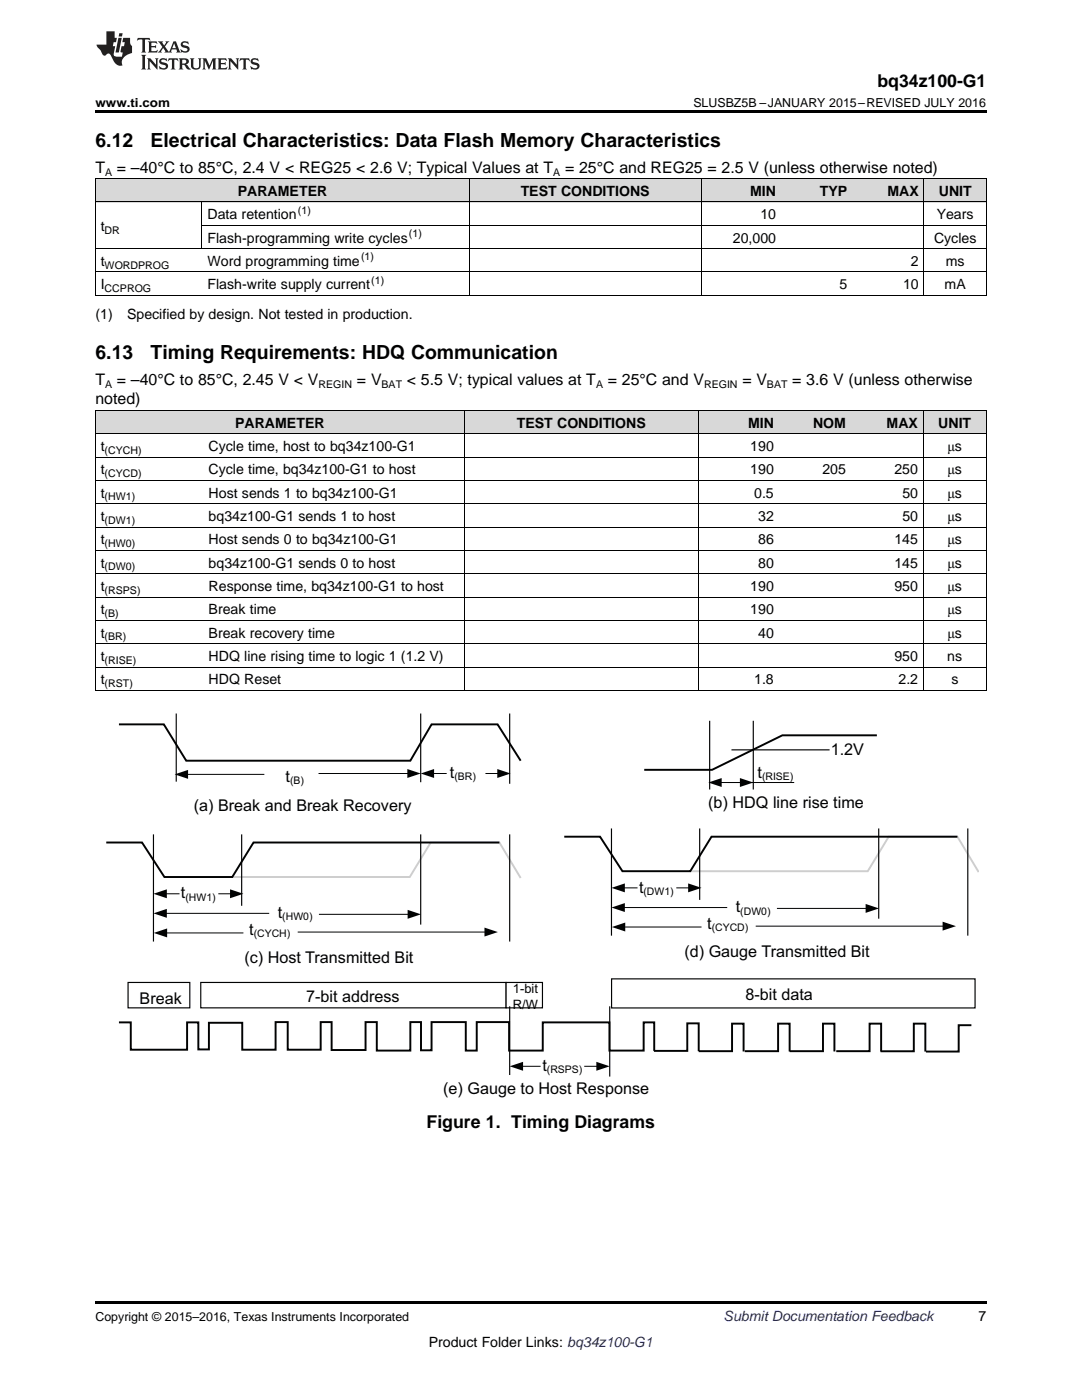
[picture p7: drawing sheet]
<svg xmlns="http://www.w3.org/2000/svg" width="216mm" height="279mm" viewBox="0 0 216 279" stroke-linecap="round" stroke-linejoin="round" font-family="sans-serif">
<g fill="#d8d8d8">
<path d="M19 82h21.6v4.6h-21.6z"/>
<path d="M40.6 82h52.1v4.6h-52.1z"/>
<path d="M92.7 82h46.6v4.6h-46.6z"/>
<path d="M139.3 82h16.2v4.6h-16.2z"/>
<path d="M155.5 82h14.4v4.6h-14.4z"/>
<path d="M169.9 82h14.4v4.6h-14.4z"/>
<path d="M184.3 82h12.5v4.6h-12.5z"/>
<path d="M19 35.7h21.4v4.7h-21.4z"/>
<path d="M40.4 35.7h53.3v4.7h-53.3z"/>
<path d="M93.7 35.7h46.2v4.7h-46.2z"/>
<path d="M139.9 35.7h16v4.7h-16z"/>
<path d="M155.9 35.7h14.3v4.7h-14.3z"/>
<path d="M170.2 35.7h14.2v4.7h-14.2z"/>
<path d="M184.4 35.7h12.4v4.7h-12.4z"/>
</g>
<path d="M19 259.7h177.8v.5h-177.8z" fill="#000"/>
<path d="M23.7 144.6h9l4.5 7.2h44.7l4.2-7.2h13.2l4.6 7.2M23.7 204h2.4v5.5h11.2v-5.5h2.3v5.4h2.1v-5.3h6.6v5.4h6.7v-5.5h2.4v5.5h6.6v-5.5h2.2v5.6h6.7v-5.6h2.3v5.7h6.7v-5.7h2.1v5.6h2.1v-5.6h6.8v5.7h2.2v-5.7h6.5v5.7h6.7v-5.7h13.3v5.7h6.8v-5.7h2.1v5.7M130.5 209.7h6.6v-5.5h2.3v5.6M193.8 204.6h-2.5v5.3h-6.5" fill="none" stroke="#010202" stroke-width=".39"/>
<path d="M46.3 175h35.5l4.1-6.9h13.8l4.2 7.1" fill="none" stroke="#cecece" stroke-width=".39"/>
<path d="M33.1 182.3h20.6" fill="none" stroke="#010202" stroke-width=".2"/>
<path d="M30.6 182.3l2.7-.9v1.8z" fill="#010202"/>
<path d="M63.6 182.5h17.9" fill="none" stroke="#010202" stroke-width=".2"/>
<path d="M81.3 181.6l2.7 .9-2.7 .9z" fill="#010202"/>
<path d="M35.2 142.4v13.6M83.9 142.4v13.7M101.7 142.4v14" fill="none" stroke="#010202" stroke-width=".23"/>
<path d="M21.2 168.1h7.1l4.5 6.9h13.5l4.3-6.9h49.1" fill="none" stroke="#010202" stroke-width=".39"/>
<path d="M37.3 154.5h15.4" fill="none" stroke="#010202" stroke-width=".2"/>
<path d="M34.9 154.5l2.6-.8v1.7z" fill="#010202"/>
<path d="M63.6 154.4h17.9" fill="none" stroke="#010202" stroke-width=".2"/>
<path d="M81.3 153.5l2.6 .9-2.6 .9z" fill="#010202"/>
<path d="M86.4 154.4h2.7" fill="none" stroke="#010202" stroke-width=".2"/>
<path d="M83.9 154.4l2.7-.9v1.8z" fill="#010202"/>
<path d="M96.9 154.4h2.5" fill="none" stroke="#010202" stroke-width=".2"/>
<path d="M99.2 153.5l2.7 .9-2.7 .9z" fill="#010202"/>
<path d="M30.6 166.5v21.4M48.2 166.5v14.3M83.9 166.5v18M101.7 166.5v21.4" fill="none" stroke="#010202" stroke-width=".23"/>
<path d="M33.1 186.2h15.5" fill="none" stroke="#010202" stroke-width=".2"/>
<path d="M30.7 186.2l2.6-.9v1.8z" fill="#010202"/>
<path d="M59.4 186h37.5" fill="none" stroke="#010202" stroke-width=".2"/>
<path d="M96.7 185.1l2.6 .9-2.6 .9z" fill="#010202"/>
<path d="M33.1 178.4h2.7" fill="none" stroke="#010202" stroke-width=".2"/>
<path d="M30.6 178.4l2.7-.9v1.8z" fill="#010202"/>
<path d="M43.6 178.4h2.5" fill="none" stroke="#010202" stroke-width=".2"/>
<path d="M45.9 177.5l2.7 .9-2.7 .9z" fill="#010202"/>
<path d="M137.7 173.9h35.5l4.1-6.9h13.7l4.3 7" fill="none" stroke="#cecece" stroke-width=".39"/>
<path d="M124.5 181.1h20.6" fill="none" stroke="#010202" stroke-width=".2"/>
<path d="M122 181.1l2.7-.9v1.8z" fill="#010202"/>
<path d="M155 181.3h17.9" fill="none" stroke="#010202" stroke-width=".2"/>
<path d="M172.7 180.4l2.7 .9-2.7 .9z" fill="#010202"/>
<path d="M112.6 167h7.1l4.5 6.9h13.5l4.3-6.9h49" fill="none" stroke="#010202" stroke-width=".39"/>
<path d="M122 165.3v21.4M139.6 165.3v14.3M175.3 165.3v18M193.1 165.3v21.4" fill="none" stroke="#010202" stroke-width=".23"/>
<path d="M124.5 185h15.5" fill="none" stroke="#010202" stroke-width=".2"/>
<path d="M122.1 185l2.7-.9v1.8z" fill="#010202"/>
<path d="M150.8 184.8h37.5" fill="none" stroke="#010202" stroke-width=".2"/>
<path d="M188.1 183.9l2.7 .9-2.7 .9z" fill="#010202"/>
<path d="M124.5 177.2h2.7" fill="none" stroke="#010202" stroke-width=".2"/>
<path d="M122 177.2l2.7-.9v1.8z" fill="#010202"/>
<path d="M135 177.2h2.5" fill="none" stroke="#010202" stroke-width=".2"/>
<path d="M137.3 176.3l2.7 .9-2.7 .9z" fill="#010202"/>
<path d="M139.4 209.8h6.7v-5.5h2.3v5.5M148.6 209.8h6.7v-5.5h2.3v5.5M157.6 209.8h6.6v-5.5h2.3v5.5M166.9 209.8h6.6v-5.5h2.3v5.5M175.7 209.8h6.6v-5.5h2.3v5.6" fill="none" stroke="#010202" stroke-width=".39"/>
<path d="M25.6 196.1h12.3v5h-12.3z" fill-rule="evenodd" fill="#fff"/>
<path d="M25.6 196.1h12.3v5h-12.3z" fill="none" stroke="#010202" stroke-width=".23"/>
<path d="M40.1 196.1h60.9v5h-60.9z" fill-rule="evenodd" fill="#fff"/>
<path d="M40.1 196.1h60.9v5h-60.9z" fill="none" stroke="#010202" stroke-width=".23"/>
<path d="M122 195.4h72.6v5.8h-72.6z" fill-rule="evenodd" fill="#fff"/>
<path d="M141.6 143.8v13.8M146 149.7h19.5M150.3 143.8v13.8M122 195.4h72.6v5.8h-72.6z" fill="none" stroke="#010202" stroke-width=".23"/>
<path d="M175 146.7h-18.9l-14 6.9h-13.6" fill="none" stroke="#010202" stroke-width=".39"/>
<path d="M143.8 156.2h14.7" fill="none" stroke="#010202" stroke-width=".2"/>
<path d="M141.3 156.2l2.7-.9v1.8z" fill="#010202"/>
<path d="M145.3 156.2h2.6" fill="none" stroke="#010202" stroke-width=".2"/>
<path d="M147.6 155.3l2.7 .9-2.7 .9z" fill="#010202"/>
<path d="M101 196.1h7.2v5h-7.2z" fill-rule="evenodd" fill="#fff"/>
<path d="M101 196.1h7.2v5h-7.2zM101.7 200.8v13.7M121.7 200.8v14.1" fill="none" stroke="#010202" stroke-width=".23"/>
<path d="M104.2 212.8h3.7" fill="none" stroke="#010202" stroke-width=".2"/>
<path d="M101.7 212.8l2.7-.9v1.8z" fill="#010202"/>
<path d="M116.6 212.8h2.6" fill="none" stroke="#010202" stroke-width=".2"/>
<path d="M119 211.9l2.7 .9-2.7 .9z" fill="#010202"/>
<g fill="none" stroke="#000" stroke-width=".2">
<path d="M19 35.6l177.8 .1v23.3M19.1 35.7v23.3M93.6 35.7v23.3M139.9 35.7v23.3M184.3 35.7v23.3M19 58.9h177.8M19 54.3h177.8M19 49.6h177.8M19 40.3h177.8M40.3 40.3v9.4M40.4 45h156.4M19 95.9h177.8"/>
<path d="M19 91.2h177.8M19 86.6h177.8M19 81.9h177.8M19.1 81.9v55.9M92.6 81.9v55.9M139.3 81.9v55.9M184.2 81.9v55.9M196.8 81.9v55.9M19 119.2h177.8M19 114.5h177.8M19 109.8h177.8M19 105.2h177.8"/>
<path d="M19 100.5h177.8M19 137.8h177.8M19 133.1h177.8M19 128.5h177.8M19 123.8h177.8"/>
</g>
<path d="M19 22h177.8v.5h-177.8zM19 58.9l.2 .1zM93.6 58.9l.1 .1zM139.8 58.9l.1 .1zM184.3 58.9l.1 .1zM196.7 58.9l.1 .1zM19 137.8h.2zM92.6 137.8h.1zM139.2 137.8h.1zM184.1 137.8h.2zM196.7 137.8h.1z" fill="#000"/>
<g fill="#231f20">
<path d="M27.5 7.6l-.1 .5 .4-.2h.6v.1v2.1l-.2 .4h1l-.3-.4v-2.1l.1-.1h.5l.5 .2-.2-.5zM29.5 8.3l.2 .3v1.5l-.2 .4h1.8l.2-.6a1.04 1.04 0 0 1-1.3 .2v-.7h.6l.3 .2v-.6l-.3 .2h-.6v-.6l.8-.1 .4 .3-.2-.5zM31.5 8.3l.9 1.1-.9 1.1h.8l-.2-.2 .5-.7 .4 .7-.2 .2h1.5l-.1-.2 .1-.4h.9l.1 .4-.2 .2h1l-.3-.3-.7-1.9h-.5l-.9 2-.8-1 .9-1h-.8l.1 .3-.3 .5-.4-.6 .2-.2zM34.7 8.6l.4 1h-.7zM36.3 8.4a.63 .63 0 0 0-.2 .7 .63 .63 0 0 0 .6 .4l.6 .2 .1 .2a.75 .75 0 0 1-.7 .4 .75 .75 0 0 1-.6-.5l.1 .7 .1-.1a1.11 1.11 0 0 0 1.5-.6 1.13 1.13 0 0 0-1.2-.8l-.1-.4a1.04 1.04 0 0 1 1.2 .2l-.2-.5-.1 .1-.5-.2zM28.2 10.9l.2 .4v2.2l-.2 .4h1l-.3-.4v-2.2l.3-.4zM29.3 11.6l.3 .4v1.5l-.3 .4h.8l-.2-.4v-1.3l1.5 1.7v-1.9l.2-.4h-.7l.2 .4v.9l-1.1-1.3zM32 11.8a.62 .62 0 0 0-.2 .7 .62 .62 0 0 0 .6 .4l.6 .1 .1 .3a.76 .76 0 0 1-.7 .3 .76 .76 0 0 1-.6-.4l.1 .7 .1-.1a1.11 1.11 0 0 0 1.5-.6 1.13 1.13 0 0 0-1.2-.8l-.1-.4a1.04 1.04 0 0 1 1.2 .2l-.2-.6-.1 .1-.5-.1zM33.7 11.6l-.2 .6a.61 .61 0 0 1 .8-.3v1.6l-.2 .4h.9l-.2-.4v-1.6a.63 .63 0 0 1 .8 .3l-.2-.6zM35.6 11.6l.3 .4v1.5l-.3 .4h1l-.2-.2v-.8l.5 .2a.76 .76 0 0 0 1.2 .7l-1-1a.58 .58 0 0 0 .6-.5 .58 .58 0 0 0-.5-.6zM36.4 11.9h.1a.45 .45 0 0 1 .5 .1 .45 .45 0 0 1 .1 .5l-.7 .2zM37.9 11.6l.2 .2a2.17 2.17 0 0 0 .3 1.9 .99 .99 0 0 0 1.6-.6v-1.1l.2-.4h-.7l.2 .2a1.92 1.92 0 0 1-.2 1.8 .6 .6 0 0 1-.9-.5v-1.1l.2-.4zM40.4 11.6l.2 .4v1.5l-.2 .4h.7l-.2-.4v-1.4l.8 1.8 .8-1.8v1.4l-.2 .4h.9l-.2-.4v-1.5l.2-.4h-.8l-.6 1.5-.6-1.5zM43.4 11.6l.2 .4v1.5l-.2 .4h1.8l.2-.6a1.04 1.04 0 0 1-1.3 .1v-.6h.5l.4 .2v-.6l-.4 .2h-.5v-.7h.8l.3 .3-.1-.6zM45.5 11.6l.2 .4v1.5l-.2 .4h.7l-.2-.4v-1.3l1.5 1.7v-1.9l.2-.4h-.7l.2 .4v.9l-1.1-1.3zM47.9 11.6l-.1 .6a.61 .61 0 0 1 .8-.3v1.6l-.3 .4h1l-.3-.4 .1-1.6a.63 .63 0 0 1 .7 .3l-.1-.6zM50.2 11.8a.62 .62 0 0 0-.2 .7 .62 .62 0 0 0 .6 .4l.6 .1 .2 .3a.76 .76 0 0 1-.8 .3 .76 .76 0 0 1-.6-.4l.1 .7 .2-.1a1.11 1.11 0 0 0 1.5-.6 1.13 1.13 0 0 0-1.3-.8l-.1-.4a1.04 1.04 0 0 1 1.2 .2l-.1-.6-.2 .1-.5-.1z"/>
<path d="M21.2 6.3v2.6h-1.9l.1 .4 .7 .9a.91 .91 0 0 0 1 .8 .56 .56 0 0 1 .5-.3 .56 .56 0 0 1 .5 .3l.4 .8a1.53 1.53 0 0 0 1.9 1.2 1.54 1.54 0 0 1 1-2.1l.9-.3v-1.4a1.52 1.52 0 0 1-.3-1.6h-1.4l-.2 .8h.5l-.2 .8h-.4l-.2 1v.2l.4 .1-.2 .8a1.93 1.93 0 0 1-1.6-.3l.3-1.8h-.5l.2-.8h.4l.2-.8h-.4v-1.3zM23.6 7.6l-.6 2.9h.7l.6-2.9zM23.8 6.6l-.1 .7h.6l.2-.7z"/>
</g>
<g font-size="3.9">
<text x="19" y="29.3">6.12</text>
<text x="30.1" y="29.3">Electrical Characteristics: Data Flash Memory Characteristics</text>
<text x="19" y="71.6">6.13</text>
<text x="30.1" y="71.6">Timing Requirements: HDQ Communication</text>
</g>
<g font-size="3.5">
<text x="175.1" y="17.3">bq34z100-G1</text>
<text x="85.1" y="225.1">Figure 1. Timing Diagrams</text>
</g>
<g font-size="3.2">
<text x="19" y="34.4">T</text>
<text x="23.3" y="34.4">= –40°C to 85°C, 2.4 V &lt; REG25 &lt; 2.6 V; Typical Values at T</text>
<text x="112.8" y="34.4">= 25°C and REG25 = 2.5 V (unless otherwise noted)</text>
<text x="19" y="76.8">T</text>
<text x="23.3" y="76.8">= –40°C to 85°C, 2.45 V &lt; V</text>
<text x="71.2" y="76.8">= V</text>
<text x="81.2" y="76.8">&lt; 5.5 V; typical values at T</text>
<text x="121.3" y="76.8">= 25°C and V</text>
<text x="148.1" y="76.8">= V</text>
<text x="158.1" y="76.8">= 3.6 V (unless otherwise</text>
<text x="19" y="80.7">noted)</text>
</g>
<g font-size="3.2" fill="#010202">
<text x="89.8" y="155.3">t</text>
<text x="151.1" y="155.3">t</text>
<text x="165.8" y="150.6">1.2V</text>
<text x="38.7" y="161.8">(a) Break and Break Recovery</text>
<text x="57" y="156.1">t</text>
<text x="141.3" y="161.2">(b) HDQ line rise time</text>
<text x="36.1" y="179.3">t</text>
<text x="127.5" y="178.1">t</text>
<text x="55.4" y="183.2">t</text>
<text x="141.1" y="185.4">t</text>
<text x="146.8" y="182.1">t</text>
<text x="49.7" y="186.6">t</text>
<text x="136.6" y="190.9">(d) Gauge Transmitted Bit</text>
<text x="48.8" y="192.3">(c) Host Transmitted Bit</text>
<text x="27.9" y="200.3">Break</text>
<text x="61.1" y="199.9">7-bit address</text>
<text x="148.8" y="199.6">8-bit data</text>
<text x="108.2" y="213.7">t</text>
<text x="88.4" y="218.4">(e) Gauge to Host Response</text>
</g>
<g font-size="2.8">
<text x="47.4" y="39.1">PARAMETER</text>
<text x="103.9" y="39.1">TEST CONDITIONS</text>
<text x="149.7" y="39.1">MIN</text>
<text x="163.6" y="39.1">TYP</text>
<text x="177.1" y="39.1">MAX</text>
<text x="187.3" y="39.1">UNIT</text>
<text x="20.1" y="46.1">t</text>
<text x="41.4" y="43.7">Data retention</text>
<text x="151.7" y="43.7">10</text>
<text x="186.9" y="43.7">Years</text>
<text x="20.1" y="53.1">t</text>
<text x="41.4" y="48.4">Flash-programming write cycles</text>
<text x="41.4" y="53.1">Word programming time</text>
<text x="146.2" y="48.4">20,000</text>
<text x="181.8" y="53.1">2</text>
<text x="186.4" y="48.4">Cycles</text>
<text x="188.7" y="53.1">ms</text>
<text x="20.1" y="57.7">I</text>
<text x="41.4" y="57.7">Flash-write supply current</text>
<text x="167.5" y="57.7">5</text>
<text x="180.2" y="57.7">10</text>
<text x="188.5" y="57.7">mA</text>
<text x="19" y="63.6">(1)</text>
<text x="25.4" y="63.6">Specified by design. Not tested in production.</text>
<text x="20.1" y="90">t</text>
<text x="41.6" y="90">Cycle time, host to bq34z100-G1</text>
<text x="46.9" y="85.3">PARAMETER</text>
<text x="103.1" y="85.3">TEST CONDITIONS</text>
<text x="149.3" y="85.3">MIN</text>
<text x="149.7" y="90">190</text>
<text x="162.2" y="85.3">NOM</text>
<text x="176.9" y="85.3">MAX</text>
<text x="187.2" y="85.3">UNIT</text>
<text x="189.1" y="90">μs</text>
<text x="20.1" y="94.7">t</text>
<text x="41.6" y="94.7">Cycle time, bq34z100-G1 to host</text>
<text x="149.7" y="94.7">190</text>
<text x="164.1" y="94.7">205</text>
<text x="178.5" y="94.7">250</text>
<text x="189.1" y="94.7">μs</text>
<text x="20.1" y="99.3">t</text>
<text x="41.6" y="99.3">Host sends 1 to bq34z100-G1</text>
<text x="150.5" y="99.3">0.5</text>
<text x="180.1" y="99.3">50</text>
<text x="189.1" y="99.3">μs</text>
<text x="20.1" y="104">t</text>
<text x="41.6" y="104">bq34z100-G1 sends 1 to host</text>
<text x="151.3" y="104">32</text>
<text x="180.1" y="104">50</text>
<text x="189.1" y="104">μs</text>
<text x="20.1" y="108.6">t</text>
<text x="20.1" y="113.3">t</text>
<text x="41.6" y="108.6">Host sends 0 to bq34z100-G1</text>
<text x="41.6" y="113.3">bq34z100-G1 sends 0 to host</text>
<text x="151.3" y="108.6">86</text>
<text x="151.3" y="113.3">80</text>
<text x="178.5" y="108.6">145</text>
<text x="178.5" y="113.3">145</text>
<text x="189.1" y="108.6">μs</text>
<text x="189.1" y="113.3">μs</text>
<text x="20.1" y="117.9">t</text>
<text x="41.6" y="117.9">Response time, bq34z100-G1 to host</text>
<text x="149.7" y="117.9">190</text>
<text x="178.5" y="117.9">950</text>
<text x="189.1" y="117.9">μs</text>
<text x="20.1" y="122.6">t</text>
<text x="41.6" y="122.6">Break time</text>
<text x="149.7" y="122.6">190</text>
<text x="189.1" y="122.6">μs</text>
<text x="20.1" y="127.2">t</text>
<text x="20.1" y="131.9">t</text>
<text x="41.6" y="127.2">Break recovery time</text>
<text x="41.6" y="131.9">HDQ line rising time to logic 1 (1.2 V)</text>
<text x="151.3" y="127.2">40</text>
<text x="178.5" y="131.9">950</text>
<text x="189" y="131.9">ns</text>
<text x="189.1" y="127.2">μs</text>
<text x="20.1" y="136.6">t</text>
<text x="41.6" y="136.6">HDQ Reset</text>
<text x="150.5" y="136.6">1.8</text>
<text x="179.3" y="136.6">2.2</text>
<text x="189.8" y="136.6">s</text>
<text x="195.3" y="263.6">7</text>
<text x="85.5" y="268.9">Product Folder Links: bq34z100-G1</text>
</g>
<text font-size="2.8" fill="#0000c8" x="144.4" y="263.6">Submit Documentation Feedback</text>
<g font-size="2.6" fill="#010202">
<text x="102.4" y="198.2">1-bit</text>
<text x="102.4" y="201.3">R/W</text>
</g>
<g font-size="2.5">
<text x="19" y="21.4">www.ti.com</text>
<text x="138.4" y="21.4">SLUSBZ5B –JANUARY 2015–REVISED JULY 2016</text>
<text x="19" y="263.6">Copyright © 2015–2016, Texas Instruments Incorporated</text>
</g>
<g font-size="2.1">
<text x="21" y="35.1">A</text>
<text x="110.4" y="35.1">A</text>
<text x="20.9" y="46.6">DR</text>
<text x="59.4" y="42.6">(1)</text>
<text x="81.6" y="47.3">(1)</text>
<text x="20.9" y="53.6">WORDPROG</text>
<text x="72" y="51.9">(1)</text>
<text x="20.9" y="58.3">CCPROG</text>
<text x="74.1" y="56.6">(1)</text>
<text x="21" y="77.4">A</text>
<text x="63.6" y="77.4">REGIN</text>
<text x="76.1" y="77.4">BAT</text>
<text x="118.9" y="77.4">A</text>
<text x="140.5" y="77.4">REGIN</text>
<text x="153" y="77.4">BAT</text>
<text x="20.9" y="90.6">(CYCH)</text>
<text x="20.9" y="95.2">(CYCD)</text>
<text x="20.9" y="99.9">(HW1)</text>
<text x="20.9" y="104.5">(DW1)</text>
<text x="20.9" y="109.2">(HW0)</text>
<text x="20.9" y="113.8">(DW0)</text>
<text x="20.9" y="118.5">(RSPS)</text>
<text x="20.9" y="123.2">(B)</text>
<text x="20.9" y="127.8">(BR)</text>
<text x="20.9" y="132.5">(RISE)</text>
<text x="20.9" y="137.1">(RST)</text>
</g>
<g font-size="2.1" fill="#010202">
<text x="90.7" y="155.7">(BR)</text>
<text x="152" y="155.7">(RISE)</text>
<text x="57.9" y="156.5">(B)</text>
<text x="37" y="179.7">(HW1)</text>
<text x="128.4" y="178.6">(DW1)</text>
<text x="56.3" y="183.7">(HW0)</text>
<text x="142" y="185.8">(CYCD)</text>
<text x="147.7" y="182.5">(DW0)</text>
<text x="50.6" y="187">(CYCH)</text>
<text x="109.1" y="214.2">(RSPS)</text>
</g>
</svg>
